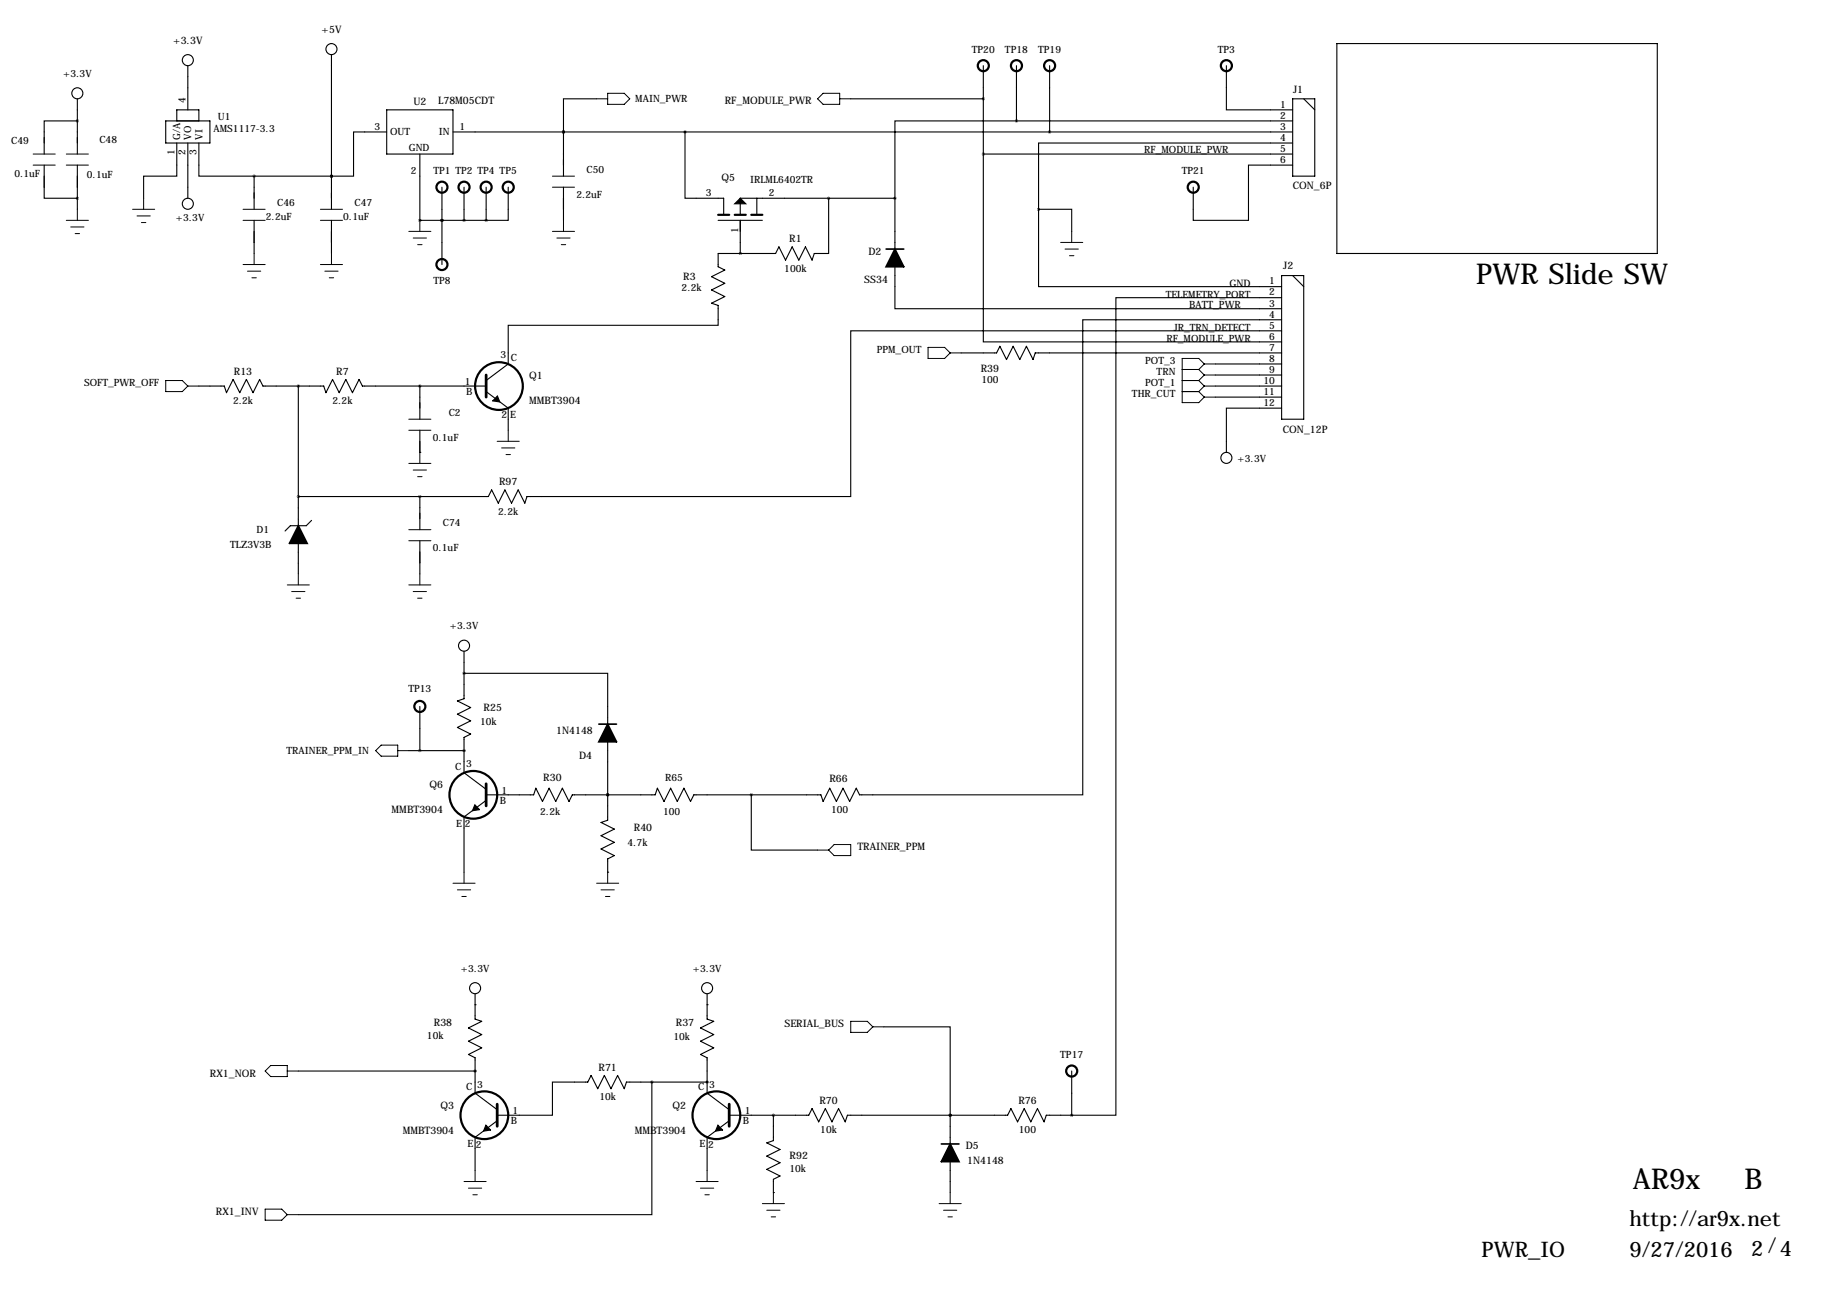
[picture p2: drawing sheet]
<svg xmlns="http://www.w3.org/2000/svg" width="419mm" height="297mm" viewBox="0 0 419 297" stroke-linecap="round" stroke-linejoin="round" font-family="sans-serif">
<g fill="none" stroke="#000" stroke-width=".25">
<path d="M43.2 15.1v10.2M76.2 12.6v35.5M226.1 15.1v20.3M233.7 15.1v12.7M241.3 15.1v15.2M281.9 15.1v10.2h15.3M307.3 10h73.7v48.3h-73.7zM10.2 38v7.6h7.6M17.8 27.8h-7.6v7.6M17.8 22.7v12.7M17.8 38v10.1M38.1 27.8h10.2v5.1h-10.2z"/>
<path d="M40.6 32.9v7.6h-7.6v5.1M40.6 27.8v-2.5h5.1v2.5M43.2 32.9v12.7M45.7 32.9v7.6h12.7M88.9 30.3h-7.6v10.2h-5.1M88.9 25.3h15.2v10.1h-15.2zM96.5 35.4v15.3M104.1 30.3h193.1M129.5 30.3h.1M129.5 30.3v10.2M137.2 22.7h-7.7v7.6M157.5 30.3v15.3h8.9v3.8"/>
<path d="M195.6 22.7h30.5M226.1 35.4v43.2h68.5M226.1 35.4h71.1M233.7 27.8h-28v17.8M233.7 27.8h63.5M297.2 32.9h-58.4v15.2M297.2 38h-10.2v12.7h-12.7v-7.7M297.2 22.7h5.1v17.8h-5.1zM299.7 22.7l2.6 2.6M58.4 40.5h17.8M58.4 40.5v7.6M58.4 50.7v7.6"/>
<path d="M76.2 40.5h.1M76.2 50.7v7.6M96.5 50.7h.1M96.5 50.7h15.3M101.6 50.7h.1M101.6 43v17.8M106.7 43v7.7M111.8 43v7.7M116.8 43v7.7h-5M129.5 43v7.7M165.1 50.7h10.2M170.2 50.7v7.6"/>
<path d="M174 45.6v3.8M190.5 45.6v12.7h-3.3l-.5 1.5-1.5-3-1.6 3-1.5-3-1.5 3-1.5-3-.8 1.5h-13.2v3l1.5 .8-3 1.5 3 1.5-3 1.6 3 1.5-3 1.5 1.5 .5v4.6h-48.3v8.9l-5 3.8M205.7 45.6h-35.5v3.8M205.7 45.6v11.7M238.8 48.1h7.6v5.1M238.8 48.1v17.8h55.8M205.7 61.3v9.7h88.9M294.6 73.5h-45.7v109.2h-51.3l-.8-1.5-1.5 3.1-1.5-3.1-1.5 3.1-1.5-3.1-1.6 3.1-.5-1.6h-29.2l-.8 1.6-1.5-3.1-1.5 3.1-1.5-3.1-1.5 3.1-1.6-3.1-.5 1.5h-19l-.8 1.6-1.5-3.1-1.5 3.1-1.6-3.1-1.5 3.1-1.5-3.1-.5 1.5h-10.9M294.6 68.4h-38.1v188h-10.1M294.6 76.1h-99v38.1h-74.4l-.6 1.5-1.5-3.1-1.5 3.1-1.5-3.1-1.5 3.1-1.6-3.1-.7 1.6h-43.7M294.6 63.4h5.1v33h-5.1zM297.2 63.4l2.5 2.5"/>
<path d="M45.7 88.8h5.9l.5 1.5 1.5-3.1 1.5 3.1 1.5-3.1 1.6 3.1 1.5-3.1 .8 1.6h13.9l.5 1.5 1.6-3.1 1.5 3.1 1.5-3.1 1.5 3.1 1.5-3.1 .8 1.6h28.5M68.6 88.8v32.1M96.5 88.8v7.6M96.5 98.9v5.1M111.8 90l5 3.8v5.1M221 81.1h8.1l.8-1.5 1.5 3.1 1.5-3.1 1.5 3.1 1.6-3.1 1.5 3.1 .5-1.6h56.6M279.4 83.7h15.2M279.4 86.2h15.2M279.4 88.8h15.2M279.4 91.3h15.2M294.6 93.8h-12.7v10.2M71.6 119.6l-1.2 1.3h-3.6l-1.3 1.2"/>
<path d="M96.5 104h.1M96.5 114.2v7.6M68.6 124.9v7M96.5 124.3v7.6M106.7 154.8h33v11.7M106.7 149.7v10.9l-1.5 .5 3 1.6-3 1.5 3 1.5-3 1.5 3 1.6-1.5 .7v8.2l5.1 3.8M94 172.6h12.7M96.5 162.4v10.2M106.7 172.6h.1M139.7 170.5v18.1l-1.5 .5 3 1.5-3 1.5 3 1.6-3 1.5 3 1.5-1.5 .8v3M111.8 184l-5.1 3.8v12.7M139.7 182.7h.1"/>
<path d="M172.7 182.7v12.7h15.3M139.7 200.5h.1M109.2 231h.1M109.2 228.5v5.8l1.5 .5-3 1.5 3 1.6-3 1.5 3 1.5-3 1.5 1.5 .8v8.1l5.1 3.8M162.6 231h.1M162.6 228.5v5.8l1.5 .5-3.1 1.5 3.1 1.6-3.1 1.5 3.1 1.5-3.1 1.5 1.6 .8v8.1l5 3.8M203.2 236.1h15.2v20.3M68.6 246.2h40.6M109.2 246.2h.1M114.3 257.7l-5.1 3.8v7.6M149.9 248.8v30.5h-81.3M162.6 248.8h.1"/>
<path d="M162.6 248.8h-18.6l-.5 1.5-1.5-3-1.5 3-1.6-3-1.5 3-1.5-3-.8 1.5h-8.1v7.6h-12.7M167.6 256.4h18.3l.8-1.5 1.5 3 1.5-3 1.6 3 1.5-3 1.5 3 .5-1.5h36.8l.8-1.5 1.5 3 1.6-3 1.5 3 1.5-3 1.5 3 .5-1.5h5.9M167.6 257.7l-5 3.8v7.6M177.8 256.4v5.8l-1.5 .5 3 1.6-3 1.5 3 1.5-3 1.5 3 1.6-1.5 .7v3.1M218.4 256.4h.1M218.4 256.4v6.6M246.4 246.2v10.2M177.8 274.2h.1M218.4 267.1v7.1"/>
<circle cx="43.2" cy="13.8" r="1.27"/>
<circle cx="76.2" cy="11.3" r="1.27"/>
<circle cx="17.8" cy="21.4" r="1.27"/>
<circle cx="43.2" cy="46.8" r="1.27"/>
<circle cx="281.9" cy="105.3" r="1.27"/>
<circle cx="106.7" cy="148.4" r="1.27"/>
<circle cx="109.2" cy="227.2" r="1.27"/>
<circle cx="162.6" cy="227.2" r="1.27"/>
</g>
<g fill="none" stroke="#000" stroke-width=".51">
<path d="M165.1 49.4h2.5M168.9 49.4h2.5M172.7 49.4h2.6"/>
<circle cx="226.1" cy="15.1" r="1.27"/>
<circle cx="233.7" cy="15.1" r="1.27"/>
<circle cx="241.3" cy="15.1" r="1.27"/>
<circle cx="281.9" cy="15.1" r="1.27"/>
<circle cx="101.6" cy="43" r="1.27"/>
<circle cx="106.7" cy="43" r="1.27"/>
<circle cx="111.8" cy="43" r="1.27"/>
<circle cx="116.8" cy="43" r="1.27"/>
<circle cx="274.3" cy="43" r="1.27"/>
<circle cx="101.6" cy="60.8" r="1.27"/>
<circle cx="114.7" cy="88.8" r="5.5"/>
<circle cx="96.5" cy="162.4" r="1.27"/>
<circle cx="108.8" cy="182.7" r="5.5"/>
<circle cx="111.4" cy="256.4" r="5.5"/>
<circle cx="164.7" cy="256.4" r="5.5"/>
<circle cx="246.4" cy="246.2" r="1.27"/>
</g>
<path d="M111.8 86.2v5.1M111.8 180.2v5.1M114.3 253.9v5M167.6 253.9v5" fill="none" stroke="#000" stroke-width=".63"/>
<path d="M168.9 46.8l1.3-1.2 1.2 1.2zM114.4 91l.5 1.4-1.6-.2zM109.2 185l1 1.1-1.6 .3zM111.7 258.7l1.1 1.1-1.6 .3zM165 258.7l1.1 1.1-1.6 .3z" fill="#000" stroke="#000" stroke-width=".25"/>
<path d="M205.7 57.3l2.1 4h-4.1zM68.6 120.9l2 4h-4.1zM139.7 166.5l2 4h-4zM218.4 263l2.1 4.1h-4.1z" fill="#000" stroke="#000" stroke-width=".38"/>
<path d="M203.7 57.3h4.1M137.7 166.5h4M216.4 263h4.1" fill="none" stroke="#000" stroke-width=".38"/>
<g fill="none" stroke="#000" stroke-width=".23">
<path d="M7.6 35.4h5.1M7.6 38h5.1M15.2 35.4h5.1M15.2 38h5.1M137.2 22.7h2.5M139.7 21.4h3.8l1.3 1.3-1.3 1.3h-3.8zM189.2 21.4h3.8v2.6h-3.8l-1.2-1.3zM193 22.7h2.6M15.2 50.7h5.1M16.3 52.2h3M17.3 53.7h1M17.8 48.1v2.6"/>
<path d="M30.5 48.1h5.1M31.5 49.6h3M32.5 51.2h1M33 45.6v2.5M55.9 48.1h5.1M55.9 50.7h5.1M58.4 58.3v2.5M73.7 48.1h5M73.7 50.7h5M76.2 58.3v2.5M94 53.2h5.1M95 54.7h3"/>
<path d="M96 56.2h1M96.5 50.7v2.5M127 40.5h5.1M127 43h5.1M127 53.2h5.1M128 54.7h3.1M129 56.2h1M129.5 50.7v2.5M243.8 55.7h5.1M244.9 57.3h3M245.9 58.8h1M246.4 53.2v2.5"/>
<path d="M55.9 60.8h5.1M56.9 62.3h3M57.9 63.9h1M73.7 60.8h5M74.7 62.3h3M75.7 63.9h1M213.4 79.9h3.8l1.2 1.2-1.2 1.3h-3.8zM38.1 87.5h3.8l1.3 1.3-1.3 1.2h-3.8zM43.2 88.8h2.5M94 96.4h5.1M94 98.9h5.1M116.8 98.9v2.6"/>
<path d="M218.4 81.1h2.6M271.8 90h3.8M271.8 87.5h3.8M271.8 84.9h3.8M275.6 84.9l1.3 1.3M275.6 87.5l1.3 1.3M275.6 90l1.3 1.3M276.9 88.8h2.5M276.9 83.7l-1.3-1.3h-3.8v10.2h3.8l1.3-1.3M276.9 83.7h2.5M276.9 83.7l-1.3 1.2M276.9 86.2h2.5"/>
<path d="M276.9 86.2l-1.3 1.3M276.9 88.8l-1.3 1.2M276.9 91.3h2.5M94 106.5h5.1M95 108.1h3M96 109.6h1M96.5 104v2.5M114.3 101.5h5.1M115.3 103h3.1M116.3 104.5h1M66 134.5h5.1M67.1 136h3"/>
<path d="M68.1 137.5h1M68.6 131.9v2.6M94 121.8h5.1M94 124.3h5.1M94 134.5h5.1M95 136h3M96 137.5h1M96.5 131.9v2.6M87.6 171.3h3.8v2.5h-3.8l-1.2-1.2zM91.4 172.6h2.6M188 195.4h2.5M191.8 194.2h3.8v2.5h-3.8l-1.3-1.3z"/>
<path d="M104.1 203.1h5.1M105.2 204.6h3M106.2 206.1h1M106.7 200.5v2.6M137.2 203.1h5M138.2 204.6h3M139.2 206.1h1M139.7 200.5v2.6M195.6 234.8h3.8l1.3 1.3-1.3 1.2h-3.8zM200.7 236.1h2.5M62.2 245h3.8v2.5h-3.8l-1.2-1.3zM66 246.2h2.6"/>
<path d="M61 278h3.8l1.2 1.3-1.2 1.2h-3.8zM66 279.3h2.6M106.7 271.6h5.1M107.7 273.2h3M108.7 274.7h1M109.2 269.1v2.5M160 271.6h5.1M161 273.2h3.1M162.1 274.7h1M162.6 269.1v2.5M175.3 276.7h5M176.3 278.2h3"/>
<path d="M177.3 279.8h1M177.8 274.2v2.5M215.9 276.7h5.1M216.9 278.2h3.1M217.9 279.8h1M218.4 274.2v2.5"/>
</g>
<path d="M238.7 48.1a.05 .05 0 0 0 .1 0 .05 .05 0 0 0-.1 0zM205.7 45.6a.05 .05 0 0 0 .1 0 .05 .05 0 0 0-.1 0zM129.5 30.3a.05 .05 0 0 0 .1 0 .05 .05 0 0 0-.1 0zM129.5 30.3a.05 .05 0 0 0 .1 0 .05 .05 0 0 0-.1 0zM218.4 256.4a.05 .05 0 0 0 .1 0 .05 .05 0 0 0-.1 0zM162.5 248.8a.05 .05 0 0 0 .1 0 .05 .05 0 0 0-.1 0zM149.8 248.8a.05 .05 0 0 0 .1 0 .05 .05 0 0 0-.1 0zM226 35.4a.05 .05 0 0 0 .1 0 .05 .05 0 0 0-.1 0zM226 22.7a.05 .05 0 0 0 .1 0 .05 .05 0 0 0-.1 0zM218.4 256.4a.05 .05 0 0 0 .1 0 .05 .05 0 0 0-.1 0zM111.7 50.7a.05 .05 0 0 0 .1 0 .05 .05 0 0 0-.1 0z" fill="#000" stroke="#000" stroke-width=".63"/>
<g font-size="6.6">
<text x="339.3" y="65.4">PWR Slide SW</text>
<text x="375.4" y="273.4">AR9x</text>
<text x="401.1" y="273.4">B</text>
</g>
<g font-size="4.9">
<text x="374.6" y="281.8">http://ar9x.net</text>
<text x="340.6" y="288.9">PWR_IO</text>
<text x="374.6" y="288.9">9/27/2016</text>
<text x="402.6" y="288.7">2/4</text>
</g>
<g font-size="2.4">
<text x="39.8" y="10">+3.3V</text>
<text x="73.9" y="7.5">+5V</text>
<text x="100.7" y="23.9">L78M05CDT</text>
<text x="166.6" y="24">RF_MODULE_PWR</text>
<text x="297.3" y="21.4">J1</text>
<text x="95" y="24.2">U2</text>
<text x="165.9" y="41.7">Q5</text>
<text x="297.2" y="43.4">CON_6P</text>
<text x="181.5" y="55.7">R1</text>
<text x="199.7" y="58.7">D2</text>
<text x="157.1" y="64.4">R3</text>
<text x="198.7" y="65.1">SS34</text>
<text x="282.6" y="65.9">GND</text>
<text x="295" y="61.8">J2</text>
<text x="53.8" y="86.2">R13</text>
<text x="77.3" y="86.2">R7</text>
<text x="121.7" y="87.2">Q1</text>
<text x="225.5" y="85.5">R39</text>
<text x="121.7" y="93">MMBT3904</text>
<text x="294.9" y="99.6">CON_12P</text>
<text x="114.7" y="111.6">R97</text>
<text x="111.2" y="163.6">R25</text>
<text x="127.9" y="168.8">1N4148</text>
<text x="124.9" y="179.6">R30</text>
<text x="133.1" y="174.5">D4</text>
<text x="190.7" y="179.7">R66</text>
<text x="98.7" y="181.2">Q6</text>
<text x="90" y="186.9">MMBT3904</text>
<text x="145.7" y="191">R40</text>
<text x="197.1" y="195.4">TRAINER_PPM</text>
<text x="99.7" y="236">R38</text>
<text x="155.4" y="236">R37</text>
<text x="180.3" y="236.1">SERIAL_BUS</text>
<text x="48.3" y="247.5">RX1_NOR</text>
<text x="137.6" y="246.2">R71</text>
<text x="101.3" y="254.9">Q3</text>
<text x="154.6" y="254.9">Q2</text>
<text x="188.4" y="253.9">R70</text>
<text x="234.1" y="253.9">R76</text>
<text x="92.6" y="260.6">MMBT3904</text>
<text x="145.9" y="260.6">MMBT3904</text>
<text x="181.5" y="266.4">R92</text>
<text x="222" y="264.2">D5</text>
<text x="222.4" y="267.6">1N4148</text>
<text x="49.7" y="279.3">RX1_INV</text>
</g>
<g font-size="2.3">
<text x="14.5" y="17.6">+3.3V</text>
<text x="223.4" y="12.1">TP20</text>
<text x="231" y="12.1">TP18</text>
<text x="238.7" y="12.1">TP19</text>
<text x="280" y="12.1">TP3</text>
<text x="42.7" y="23.7" transform="rotate(-90 42.7 23.7)">4</text>
<text x="146" y="23.5">MAIN_PWR</text>
<text x="50.1" y="27.5">U1</text>
<text x="86.1" y="29.8">3</text>
<text x="105.7" y="29.8">1</text>
<text x="294.3" y="24.8">1</text>
<text x="294.3" y="27.3">2</text>
<text x="294.3" y="29.8">3</text>
<text x="2.5" y="33.1">C49</text>
<text x="22.8" y="32.9">C48</text>
<text x="40.1" y="35.7" transform="rotate(-90 40.1 35.7)">1</text>
<text x="41.4" y="32.1" transform="rotate(-90 41.4 32.1)">G/A</text>
<text x="42.7" y="35.7" transform="rotate(-90 42.7 35.7)">2</text>
<text x="44" y="32.1" transform="rotate(-90 44 32.1)">VO</text>
<text x="45.2" y="35.7" transform="rotate(-90 45.2 35.7)">3</text>
<text x="46.5" y="32.1" transform="rotate(-90 46.5 32.1)">VI</text>
<text x="49.1" y="30.4">AMS1117-3.3</text>
<text x="89.7" y="31.1">OUT</text>
<text x="94" y="34.7">GND</text>
<text x="100.9" y="31.1">IN</text>
<text x="263.1" y="35.2">RF_MODULE_PWR</text>
<text x="294.3" y="32.4">4</text>
<text x="294.3" y="34.9">5</text>
<text x="3.3" y="40.6">0.1uF</text>
<text x="20" y="40.8">0.1uF</text>
<text x="94.4" y="40.1">2</text>
<text x="99.6" y="40.1">TP1 TP2 TP4 TP5</text>
<text x="134.9" y="39.7">C50</text>
<text x="271.7" y="40.1">TP21</text>
<text x="294.3" y="37.5">6</text>
<text x="63.7" y="47.4">C46</text>
<text x="81.5" y="47.4">C47</text>
<text x="132.5" y="45.4">2.2uF</text>
<text x="162.3" y="45.1">3</text>
<text x="172.5" y="42">IRLML6402TR</text>
<text x="176.8" y="45.1">2</text>
<text x="40.4" y="50.7">+3.3V</text>
<text x="61.1" y="50.5">2.2uF</text>
<text x="78.9" y="50.5">0.1uF</text>
<text x="169.7" y="53.5" transform="rotate(-90 169.7 53.5)">1</text>
<text x="99.6" y="65.4">TP8</text>
<text x="180.3" y="62.4">100k</text>
<text x="291.8" y="65.4">1</text>
<text x="156.7" y="67">2.2k</text>
<text x="268" y="68.4">TELEMETRY_PORT</text>
<text x="273.4" y="70.7">BATT_PWR</text>
<text x="291.8" y="67.9">2</text>
<text x="291.8" y="70.5">3</text>
<text x="269.9" y="76.1">JR_TRN_DETECT</text>
<text x="291.8" y="73">4</text>
<text x="291.8" y="75.6">5</text>
<text x="115.1" y="82.4">3</text>
<text x="117.4" y="83">C</text>
<text x="201.6" y="81.1">PPM_OUT</text>
<text x="263.3" y="83.7">POT_3</text>
<text x="268.2" y="78.6">RF_MODULE_PWR</text>
<text x="291.8" y="78.1">6</text>
<text x="291.8" y="80.6">7</text>
<text x="291.8" y="83.2">8</text>
<text x="19.3" y="88.8">SOFT_PWR_OFF</text>
<text x="106.9" y="88.5">1</text>
<text x="225.6" y="88.1">100</text>
<text x="263.3" y="88.8">POT_1</text>
<text x="265.9" y="86.2">TRN</text>
<text x="290.5" y="88.3">10</text>
<text x="291.8" y="85.7">9</text>
<text x="53.6" y="92.9">2.2k</text>
<text x="76.4" y="92.9">2.2k</text>
<text x="103.2" y="95.6">C2</text>
<text x="107.2" y="90.8">B</text>
<text x="260.2" y="91.3">THR_CUT</text>
<text x="290.5" y="90.8">11</text>
<text x="290.5" y="93.3">12</text>
<text x="99.5" y="101.3">0.1uF</text>
<text x="115.3" y="96.2">2</text>
<text x="117.3" y="96.2">E</text>
<text x="284.5" y="106.1">+3.3V</text>
<text x="114.5" y="118.3">2.2k</text>
<text x="59" y="122.6">D1</text>
<text x="101.8" y="121">C74</text>
<text x="52.9" y="126.1">TLZ3V3B</text>
<text x="99.5" y="126.7">0.1uF</text>
<text x="103.4" y="144.6">+3.3V</text>
<text x="93.9" y="159.2">TP13</text>
<text x="110.4" y="166.7">10k</text>
<text x="65.9" y="173.3">TRAINER_PPM_IN</text>
<text x="104.6" y="176.9">C</text>
<text x="107.1" y="176.4">3</text>
<text x="152.9" y="179.5">R65</text>
<text x="114.9" y="184.8">B</text>
<text x="115.3" y="182.5">1</text>
<text x="104.9" y="190.1">E</text>
<text x="106.9" y="190.2">2</text>
<text x="124.2" y="187.3">2.2k</text>
<text x="152.5" y="187.3">100</text>
<text x="191.1" y="186.9">100</text>
<text x="144.3" y="194.4">4.7k</text>
<text x="105.9" y="223.4">+3.3V</text>
<text x="159.3" y="223.4">+3.3V</text>
<text x="98.2" y="238.9">10k</text>
<text x="154.8" y="239.1">10k</text>
<text x="243.7" y="243.3">TP17</text>
<text x="107.2" y="250.6">C</text>
<text x="109.7" y="250">3</text>
<text x="160.5" y="250.6">C</text>
<text x="163" y="250">3</text>
<text x="117.9" y="256.1">1</text>
<text x="137.8" y="252.9">10k</text>
<text x="171.2" y="256.1">1</text>
<text x="107.4" y="263.8">E</text>
<text x="109.4" y="263.9">2</text>
<text x="117.4" y="258.5">B</text>
<text x="160.8" y="263.8">E</text>
<text x="162.8" y="263.9">2</text>
<text x="170.8" y="258.5">B</text>
<text x="188.6" y="260.6">10k</text>
<text x="234.2" y="260.6">100</text>
<text x="181.5" y="269.4">10k</text>
</g>
</svg>
